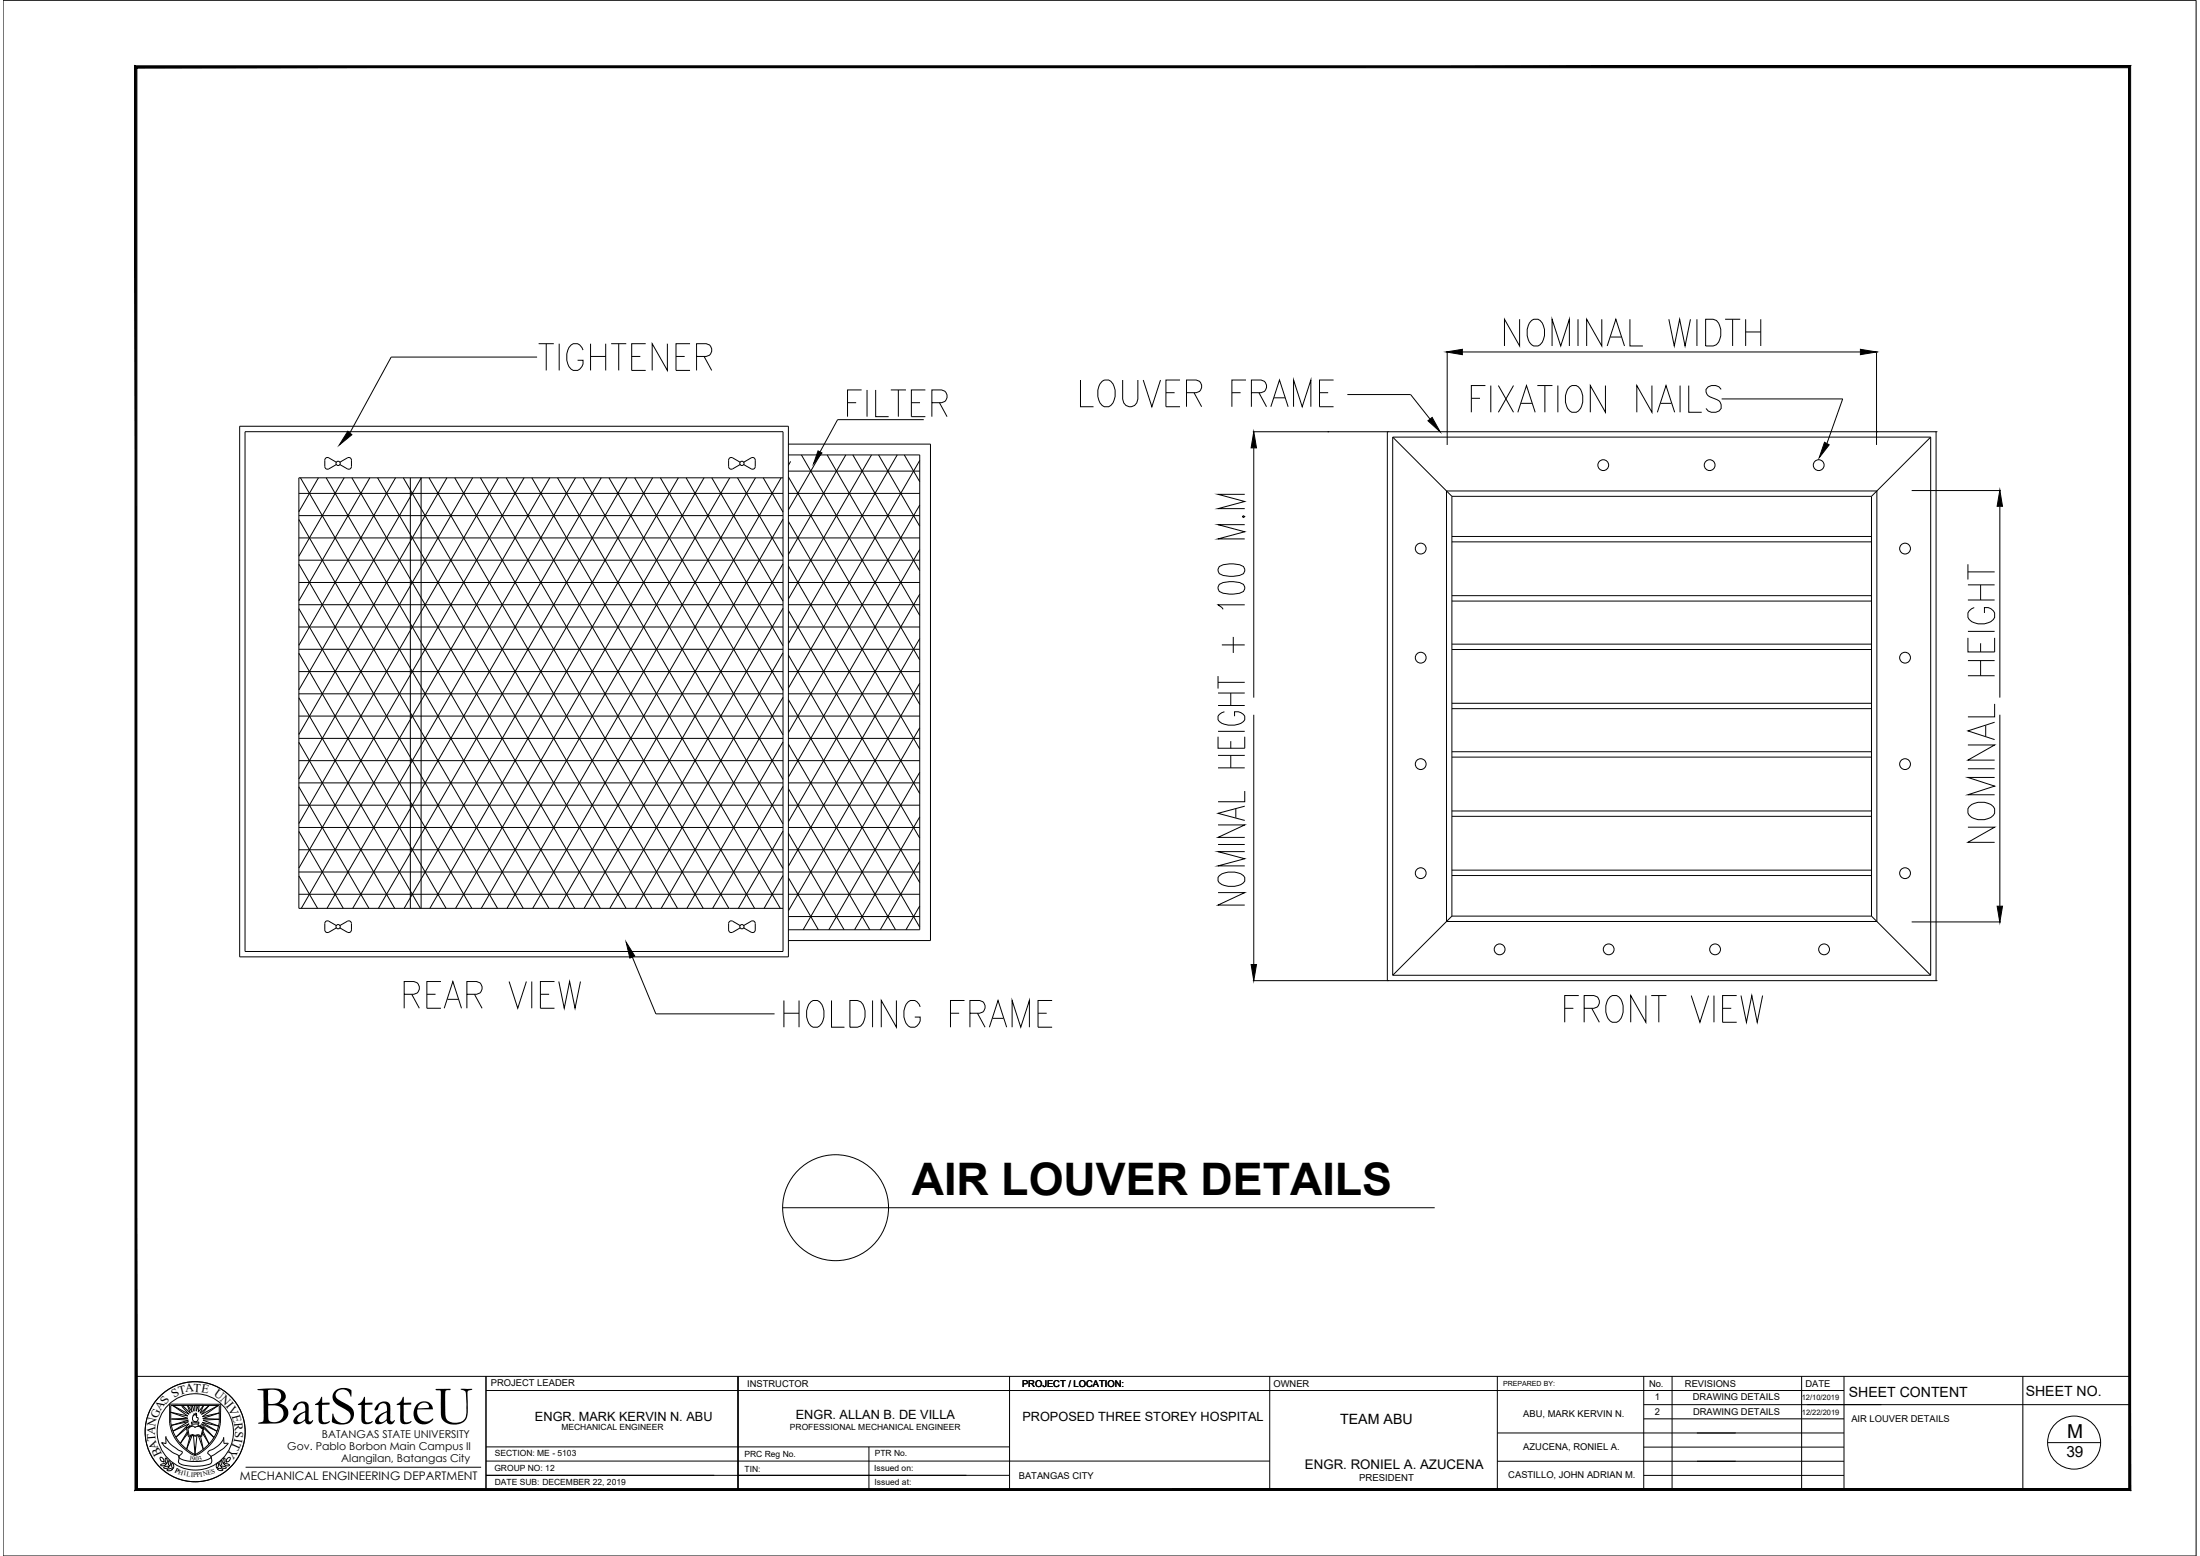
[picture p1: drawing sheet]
<svg xmlns="http://www.w3.org/2000/svg" width="420mm" height="297mm" viewBox="0 0 420 297" stroke-linecap="round" stroke-linejoin="round" font-family="sans-serif">
<!-- layer: .1 -->
<path d="M.6 .1h418.8" fill="none" stroke="#000" stroke-width=".19"/>
<!-- layer: 0 -->
<g fill="none" stroke="#000" stroke-width=".19">
<path d="M102.6 68.2h-27.9l-7.9 14.5M257.3 75.3h12.1l3.7 4.7M276.4 67.3v17.6M279.3 67.2h76M328.8 76.2h23.1l-3 8.5M358.4 67.2h.1M358.4 67.3v17.6M45.8 81.4h104.8v101.3h-104.8zM46.8 82.4h102.7v99.2h-102.7zM57.1 94.2h92.4M57.1 98.4h92.4M57.1 99.2l42.8 74.2"/>
<path d="M57.4 91.2l47.4 82.2M60.8 91.2l-3.7 6.5M62.3 91.2l47.4 82.2M64.2 88.2l-1.6-.9-.3 .1-.2 .3-.1 1.4 .3 .4h.5l1.4-.8M64.9 88.2l1.6-.9 .4 .1 .2 .3v1.4l-.2 .4h-.6l-1.4-.8M65.7 91.2l-8.6 15M67.2 91.2l47.5 82.2M70.6 91.2l-13.5 23.5M72.1 91.2l47.5 82.2M75.5 91.2l-18.4 32M77 91.2l47.5 82.2M78.4 91.2v82.2"/>
<path d="M80.4 91.2v82.2M80.5 91.2l-23.4 40.5M81.9 91.2l47.5 82.2M85.4 91.2l-28.3 49M86.8 91.2l47.5 82.2M90.3 91.2l-33.2 57.5M91.8 91.2l47.4 82.2M95.2 91.2l-38.1 66M96.7 91.2l47.4 82.2M100.1 91.2l-43 74.5M101.6 91.2l47.4 82.2M105 91.2l-47.5 82.2"/>
<path d="M106.5 91.2l43 74.6M109.9 91.2l-47.4 82.2M111.4 91.2l38.1 66.1M114.8 91.2l-47.4 82.2M116.3 91.2l33.2 57.6M119.7 91.2l-47.4 82.2M121.2 91.2l28.3 49.1M124.6 91.2l-47.4 82.2M126.1 91.2l23.4 40.6M129.6 91.2l-47.5 82.2M131 91.2l18.5 32.1M134.5 91.2l-47.5 82.2"/>
<path d="M135.9 91.2l13.6 23.6M139.4 91.2l-47.5 82.2M140.9 91.2l8.6 15.1M141.4 88.2l-1.6-.9-.4 .1-.2 .3-.1 1.4 .3 .4h.5l1.5-.8M142 88.2l1.6-.9 .4 .1 .2 .3v1.4l-.2 .4h-.5l-1.5-.8M144.3 91.2l-47.5 82.2M145.8 91.2l3.7 6.6M149.2 91.2l-47.5 82.2M149.5 91.2h-92.4v82.2h92.4M149.5 99.1l-42.9 74.3M150.6 89.9h25.1M150.6 94.2h25.1"/>
<path d="M150.6 98.4h25.1M150.6 99.5l25.1 43.5M150.6 91l25.1 43.5M150.6 84.8h27.1v94.8h-27.1M150.6 86.8h25.1v90.7h-25.1M151 88.1l-.4 .7M153.1 86.8l22.6 39.2M156.6 86.8l-6 10.5M158 86.8l17.7 30.7M161.5 86.8l-10.9 19M162.9 86.8l12.8 22.2M166.4 86.8l-15.8 27.5"/>
<path d="M167.8 86.8l7.9 13.7M171.4 86.8l-20.8 36M172.7 86.8l3 5.2M175.7 87.9l-25.1 43.4M175.7 96.4l-25.1 43.5M176.4 80.1h-16.4l-3.4 6.2M239.3 82.4h25.6M239.4 85.5v47.7M253.6 82.4h.1M265 82.4h.1M265 82.4h104.7M265 82.4v104.8"/>
<path d="M266 83.4h102.7M266 83.4v102.8M266 83.4l11.3 11.3M276.3 93.7h82.1v82.2h-82.1zM277.3 94.7h80.1M277.3 94.7v80.2M357.4 94.7v80.2M358.4 82.4h.1M365.1 93.6h17M368.7 83.4l-11.3 11.3M368.7 83.4v102.8M369.7 82.4h.1"/>
<path d="M369.7 82.4v104.8M381.9 96.7v36.5M57.1 102.7h92.4M57.1 106.9h92.4M57.1 111.2h92.4M57.1 115.4h92.4M57.1 119.7h92.4M57.1 116.2l33 57.2M57.1 107.7l37.9 65.7M149.5 107.6l-37.9 65.8M149.5 116.1l-33 57.3M150.6 102.7h25.1"/>
<path d="M150.6 106.9h25.1M150.6 111.2h25.1M150.6 115.4h25.1M150.6 119.7h25.1M150.6 116.6l25.1 43.4M150.6 108l25.1 43.5M175.7 104.9l-25.1 43.5M175.7 113.4l-25.1 43.5M277.3 103.4h80.1M277.3 114.7h80.1M277.3 113.7h80.1M277.3 102.4h80.1"/>
<path d="M57.1 123.9h92.4M57.1 128.2h92.4M57.1 132.4h92.4M57.1 136.7h92.4M57.1 133.2l23.2 40.2M57.1 124.7l28.1 48.7M149.5 124.6l-28.1 48.8M149.5 133.1l-23.2 40.3M150.6 123.9h25.1M150.6 128.2h25.1M150.6 132.4h25.1M150.6 136.7h25.1"/>
<path d="M150.6 133.6l25.1 43.4M150.6 125l25.1 43.5M175.7 121.9l-25.1 43.5M175.7 130.4l-25.1 43.5M175.7 138.9l-22.3 38.6M239.4 136.4v47.7M277.3 135.3h80.1M277.3 124h80.1M277.3 123h80.1M277.3 134.3h80.1M381.9 136.4v36.6M57.1 141h92.4"/>
<path d="M57.1 145.2h92.4M57.1 149.5h92.4M57.1 153.7h92.4M57.1 158h92.4M57.1 158.7l8.5 14.7M57.1 150.2l13.4 23.2M57.1 141.7l18.3 31.7M149.5 141.6l-18.3 31.8M149.5 150.1l-13.4 23.3M149.5 158.6l-8.5 14.8M150.6 141h25.1M150.6 145.2h25.1"/>
<path d="M150.6 149.5h25.1M150.6 153.7h25.1M150.6 158h25.1M150.6 159.1l10.6 18.4M150.6 150.6l15.5 26.9M150.6 142.1l20.4 35.4M175.7 147.4l-17.4 30.1M175.7 155.9l-12.5 21.6M277.3 144.5h80.1M277.3 155.8h80.1M277.3 143.5h80.1M277.3 154.8h80.1"/>
<path d="M57.1 162.2h92.4M57.1 166.5h92.4M57.1 170.7h92.4M57.1 167.2l3.6 6.2M62 176.3v1.2l.3 .5h.5l1.4-.9M62 176.3l.1-.3 .5-.2 1.6 .9M67.1 176.3v1.2l-.2 .5h-.6l-1.4-.9M67.1 176.3l-.1-.3-.5-.2-1.6 .9M139.1 176.3v1.2l.3 .5h.5l1.5-.9M139.1 176.3l.2-.3 .5-.2 1.6 .9M144.2 176.3v1.2l-.2 .5h-.5l-1.5-.9M144.2 176.3l-.1-.3-.5-.2-1.6 .9"/>
<path d="M149.5 167.1l-3.6 6.3M150.6 162.2h25.1M150.6 166.5h25.1M150.6 170.7h25.1M150.6 175h25.1M150.6 167.6l5.7 9.9M175.7 164.4l-7.6 13.1M175.7 172.9l-2.7 4.6M277.3 174.9h80.1M277.3 167.1h80.1M277.3 166.1h80.1M277.3 174.9l-11.3 11.3"/>
<path d="M357.4 174.9l11.3 11.3M365.1 176h17M120.8 182.7l4.5 10.8h22.6M239.3 187.2h25.6M265 187.2h.1M265 187.2h104.7M266 186.2h102.7M369.7 187.2h.1M149.5 230.6h124.5"/>
<circle cx="64.6" cy="88.5" r=".41"/>
<circle cx="141.7" cy="88.5" r=".41"/>
<circle cx="306.2" cy="88.8" r="1.03"/>
<circle cx="326.5" cy="88.8" r="1.03"/>
<circle cx="347.3" cy="88.8" r="1.03"/>
<circle cx="271.3" cy="104.7" r="1.03"/>
<circle cx="363.8" cy="104.7" r="1.03"/>
<circle cx="271.3" cy="125.6" r="1.03"/>
<circle cx="363.8" cy="125.6" r="1.03"/>
<circle cx="271.3" cy="145.9" r="1.03"/>
<circle cx="363.8" cy="145.9" r="1.03"/>
<circle cx="64.6" cy="176.9" r=".41"/>
<circle cx="141.7" cy="176.9" r=".41"/>
<circle cx="271.3" cy="166.7" r="1.03"/>
<circle cx="363.8" cy="166.7" r="1.03"/>
<circle cx="286.4" cy="181.2" r="1.03"/>
<circle cx="307.2" cy="181.2" r="1.03"/>
<circle cx="327.5" cy="181.2" r="1.03"/>
<circle cx="348.4" cy="181.2" r="1.03"/>
<circle cx="159.6" cy="230.5" r="10.1"/>
</g>
<path d="M276.2 67.2l3.1-.5v1zM355.3 66.7l3.1 .5-3.1 .5zM66.4 82.3l.8 .7-2.4 2zM156.2 86.1l.8 .4-1.6 2zM239.4 82.4l.6 3.1h-1.1zM272.7 80.3l.8-.6 1.5 2.7zM348.4 84.4l.9 .5-1.9 2.5zM381.9 93.6l.5 3.1h-1zM381.4 173h1l-.5 3.1zM119.6 179.9l1.6 2.6-.9 .4zM238.9 184.1h1.1l-.6 3.1z" fill="#000" stroke="#000" stroke-width=".19"/>
<!-- layer: template -->
<g fill="none" stroke="#000" stroke-width=".19">
<path d="M.6 .1v296.9h418.8v-296.9M26 262.7h380.7M31.2 279l.1 .1a.62 .62 0 0 0-.7-.8v.1a.74 .74 0 0 0 .7 .7M31.7 274.4v1.2l-.8-.2M31.7 279.5l-.3 .3a.44 .44 0 0 1-.7-.2h.1a.7 .7 0 0 1 .9 0M31.7 274.3v.2l.3 .4a6.2 6.2 0 0 0 2.4 2.1l.3 .1a.37 .37 0 0 1-.2 .6l-.2 .2a.41 .41 0 0 0-.1 .4 .41 .41 0 0 0 .4 .3 6.6 6.6 0 0 0 5.7-.4l-.1-.2-.2-.3a.48 .48 0 0 1-.3-.6 .48 .48 0 0 1 .6-.3 3.7 3.7 0 0 0 2.4-2.4l.1 1.1h.8a7.8 7.8 0 0 1-2.8 2.3l-.4 .2-.1 .3a.85 .85 0 0 1-.5 1.3 8.6 8.6 0 0 1-5.5-.2l-.2-.3 .1-.6a.81 .81 0 0 0-.8-1l-.7-.4a4.2 4.2 0 0 1-1.7-1.5l-.1-.2h.2M31.8 274.3h-.1M31.9 279.4h-.1a.81 .81 0 0 1-.2-1 .63 .63 0 0 1 .2 1M32.4 268.1h9.8l-.1 3.6a8 8 0 0 1-4.9 6.2 8.1 8.1 0 0 1-4.8-6.2zM32.5 279.9h-.1a.84 .84 0 0 1-.2-1 .49 .49 0 0 1 .3 .7l-.1 .3M35.8 273.4l-1.4 2.1 1.4-1.8M35.8 268.3l.6 1.5-1.5-1.5-.2 .2 1.4 1.5-3.1-1.7 2.9 2-3.4-.7 3.4 1.1-3.2 .2 3.3 .2-3.3 1 3.3-.7-3 1.8 3.1-1.4-2.5 2.6 2.7-2.3"/>
<path d="M35.9 272.7l.3-.1a.72 .72 0 0 1 1.1-.1 .85 .85 0 0 1 1.3 .2h.1l-.3 1.4-.4-.2-.8 .1-.4-.1-.6 .2zM35.9 268.3l.8 1.3-.2-1.2 .2-.1 .4 1.1v-1.1M36.6 271.4v.1a.32 .32 0 0 0 .1 .4 .32 .32 0 0 0 .4 0l.8-.1 .1-.3h-1.4M36.7 272.1v.1l-1.1 .3 .4 1.7a.36 .36 0 0 0 .3 .1 .36 .36 0 0 0 .3-.2l.7 .1a.77 .77 0 0 1 1 0h.2l.4-1.6-.4-.1-.4-.3h-.3M36.7 271.8v.4M36.7 274l-1.1 2.6 .7-2.3M37.1 277.7a8.1 8.1 0 0 0 4.8-6.1v-3.3h-9.3v3.3a8.1 8.1 0 0 0 4.8 6.1M37.1 276.2h.3M37.1 276.3h.3M37.2 271.4a.76 .76 0 0 1-.2-1.3l.1-.2 .3 .2v-.3l.2 .4a.32 .32 0 0 0 .2 .5l-.1 .5-.5 .2M37.3 276.6h-.1M37.4 276.5h-.2"/>
<path d="M37.5 268.3v1.1l.4-1.1M37.6 274.1l-.4 3.5-.2-3.5M37.8 271.8v.4M37.9 274.1l.9 2.6-.5-2.5M38 268.3l-.1 1.3 1-1.3-.7 1.5 1.7-1.5-1.4 1.7 3.2-1.7-3.1 2.1 3.3-.7-3.2 1.1 3.2 .1-3.1 .2 2.9 1.1-3.1-.7 2.8 1.7-2.9-1.4 2.4 2.6-2.7-2.4M38.8 273.3l1.1 2.3-1.2-2M41.4 279.3l.2-.1a.52 .52 0 0 1 .1 .8l-.2 .2a.37 .37 0 0 1-.3-.3 .37 .37 0 0 1 .2-.3zM42 279.8h.1a.7 .7 0 0 0 .1-1v.1a.92 .92 0 0 0-.1 1M42.2 280l.4-.1a.47 .47 0 0 1 .6 .3l-.7 .1zM42.6 279.4h.1a.7 .7 0 0 0 .1-1.1l-.2 .7 .1 .4M42.8 279.5l.4-.1a.46 .46 0 0 1 .6 .3l-.7 .1zM43.3 279l-.1 .1a.61 .61 0 0 1 .8-.8v.1a.73 .73 0 0 1-.8 .7"/>
<path d="M92.8 262.7v21.6M92.8 265.4h259.4M92.8 278.9h149.7M92.8 276.2h100M140.9 262.7v21.6M165.9 276.2v8.1M192.8 262.7v21.6M242.5 262.7v21.6M286 279h66.2M286 273.6h66.2M286 262.7v21.6M313.9 270.9h38.3"/>
<path d="M313.9 268.1h92.8M313.9 262.7v21.6M313.9 276.3h38.3M319.3 262.7v21.6M344.1 262.7v21.6M352.2 262.7v21.6M386.3 262.7v21.6M391.1 275.4h10.1M31.3 280.1a.76 .76 0 0 1 1 0 .58 .58 0 0 1-1 0zM32.9 280.5l-.3 .2a.45 .45 0 0 1-.7-.1l.1-.1a.72 .72 0 0 1 .9 0M33.1 280.3h-.1a.81 .81 0 0 1-.2-1 .63 .63 0 0 1 .3 1M41.5 280.4h.1a.85 .85 0 0 1 .9 .1l.1 .1a.63 .63 0 0 1-1.1-.2z"/>
<path d="M46.9 280.1h45M92.8 281.6h100M313.9 281.7h38.3"/>
<circle cx="37.3" cy="273.3" r="9.6"/>
<circle cx="37.3" cy="273.3" r="7.3"/>
<circle cx="396.1" cy="275.4" r="5.1"/>
</g>
<path d="M26.1 284.2l-.3 .3 380.7-.3zM25.8 284.5l380.7-.3 .4 .3zM406.5 12.9v271.3l.4 .3zM406.5 12.9l.4-.3v271.9zM26.1 12.9h380.4l.4-.3zM25.8 12.6h381.1l-380.8 .3zM25.8 12.6l.3 271.6v-271.3zM25.8 12.6l.3 271.6-.3 .3z" fill="#000" stroke="#000" stroke-width=".19"/>
<text font-size="10.6" x="49" y="271.8">BatStateU</text>
<g font-size="9.3">
<text x="101.6" y="72">TIGHTENER</text>
<text x="286.1" y="67.4">NOMINAL WIDTH</text>
<text x="205" y="79">LOUVER FRAME</text>
<text x="279.8" y="80.1">FIXATION NAILS</text>
<text x="297.7" y="196.5">FRONT VIEW</text>
</g>
<g font-size="8.8">
<text x="160.5" y="80.8">FILTER</text>
<text x="381.7" y="161.9" transform="rotate(-90 381.7 161.9)">NOMINAL HEIGHT</text>
<text x="238.5" y="173.9" transform="rotate(-90 238.5 173.9)">NOMINAL HEIGHT + 100 M.M</text>
<text x="75.8" y="193.7">REAR VIEW</text>
<text x="148.5" y="197.2">HOLDING FRAME</text>
</g>
<text font-size="8.6" x="174.1" y="228.2">AIR LOUVER DETAILS</text>
<text font-size="3.7" x="394.8" y="274.6">M</text>
<text font-size="2.9" x="394.6" y="278.2">39</text>
<g font-size="2.7">
<text x="353.1" y="266.7">SHEET CONTENT</text>
<text x="386.9" y="266.4">SHEET NO.</text>
<text x="255.9" y="271.9">TEAM ABU</text>
</g>
<text font-size="2.5" x="249.2" y="280.5">ENGR. RONIEL A. AZUCENA</text>
<g font-size="2.4">
<text x="102.2" y="271.2">ENGR. MARK KERVIN N. ABU</text>
<text x="152" y="270.9">ENGR. ALLAN B. DE VILLA</text>
<text x="195.3" y="271.3">PROPOSED THREE STOREY HOSPITAL</text>
</g>
<g font-size="2.3">
<text x="30.6" y="269.4" transform="rotate(-56 30.6 269.4)">AS</text>
<text x="33.3" y="266.8" transform="rotate(-33 33.3 266.8)">S</text>
<text x="34.3" y="266.2" transform="rotate(-15 34.3 266.2)">T</text>
<text x="35.4" y="265.8" transform="rotate(-6 35.4 265.8)">A</text>
<text x="36.9" y="265.7" transform="rotate(3 36.9 265.7)">T</text>
<text x="38.4" y="265.8" transform="rotate(11 38.4 265.8)">E</text>
<text x="40.7" y="266.4" transform="rotate(36 40.7 266.4)">U</text>
<text x="41.9" y="267.3" transform="rotate(46 41.9 267.3)">N</text>
<text x="43.1" y="268.5" transform="rotate(51 43.1 268.5)">I</text>
<text x="43.5" y="269" transform="rotate(62 43.5 269)">V</text>
<text x="29.6" y="274" transform="rotate(-85 29.6 274)">A</text>
<text x="29.7" y="272.3" transform="rotate(-78 29.7 272.3)">N</text>
<text x="29.8" y="275.1" transform="rotate(-94 29.8 275.1)">T</text>
<text x="30.1" y="270.9" transform="rotate(-66 30.1 270.9)">G</text>
<text x="44.3" y="270.3" transform="rotate(75 44.3 270.3)">E</text>
<text x="44.7" y="275.2" transform="rotate(114 44.7 275.2)">T</text>
<text x="44.7" y="271.7" transform="rotate(84 44.7 271.7)">R</text>
<text x="44.8" y="274.5" transform="rotate(100 44.8 274.5)">I</text>
<text x="44.9" y="273.2" transform="rotate(94 44.9 273.2)">S</text>
<text x="30.3" y="276.5" transform="rotate(-110 30.3 276.5)">A</text>
<text x="31" y="277.7" transform="rotate(-115 31 277.7)">B</text>
<text x="44.1" y="276.5" transform="rotate(122 44.1 276.5)">Y</text>
<text x="45.8" y="282.6">MECHANICAL ENGINEERING DEPARTMENT</text>
</g>
<g font-size="2.1">
<text x="61.5" y="274.5">BATANGAS STATE UNIVERSITY</text>
<text x="54.9" y="276.8">Gov. Pablo Borbon Main Campus II</text>
<text x="65.2" y="279.1">Alangilan, Batangas City</text>
</g>
<g font-size="1.8">
<text x="93.8" y="264.6">PROJECT LEADER</text>
<text x="142.7" y="264.7">INSTRUCTOR</text>
<text x="195.2" y="264.7">PROJECT / LOCATION:</text>
<text x="243.2" y="264.7">OWNER</text>
<text x="314.9" y="264.7">No.</text>
<text x="316" y="267.3">1</text>
<text x="321.8" y="264.7">REVISIONS</text>
<text x="323.3" y="267.4">DRAWING DETAILS</text>
<text x="344.8" y="264.7">DATE</text>
<text x="290.9" y="270.5">ABU, MARK KERVIN N.</text>
<text x="316.1" y="270.1">2</text>
<text x="323.3" y="270.1">DRAWING DETAILS</text>
<text x="353.6" y="271.4">AIR LOUVER DETAILS</text>
<text x="290.9" y="276.8">AZUCENA, RONIEL A.</text>
<text x="194.6" y="282.4">BATANGAS CITY</text>
<text x="259.6" y="282.8">PRESIDENT</text>
<text x="288.1" y="282.1">CASTILLO, JOHN ADRIAN M.</text>
</g>
<g font-size="1.6">
<text x="107.2" y="273">MECHANICAL ENGINEER</text>
<text x="150.9" y="273">PROFESSIONAL MECHANICAL ENGINEER</text>
<text x="94.4" y="280.8">GROUP NO: 12</text>
<text x="94.5" y="278">SECTION: ME - 5103</text>
<text x="142.2" y="278.1">PRC Reg No.</text>
<text x="142.2" y="280.9">TIN:</text>
<text x="167" y="280.8">Issued on:</text>
<text x="167" y="278">PTR No.</text>
<text x="94.5" y="283.6">DATE SUB: DECEMBER 22, 2019</text>
<text x="167" y="283.6">Issued at:</text>
</g>
<g font-size="1.4">
<text x="344.1" y="267.3">12/10/2019</text>
<text x="344.1" y="270.1">12/22/2019</text>
</g>
<g font-size="1.3">
<text x="287.1" y="264.6">PREPARED BY:</text>
<text x="33.3" y="280.9" transform="rotate(27 33.3 280.9)">P</text>
<text x="34" y="281.3" transform="rotate(17 34 281.3)">H</text>
<text x="35" y="281.6" transform="rotate(8 35 281.6)">I</text>
<text x="35.6" y="281.7" transform="rotate(10 35.6 281.7)">L</text>
<text x="36.1" y="278.7" transform="rotate(9 36.1 278.7)">1</text>
<text x="36.4" y="281.9" transform="rotate(3 36.4 281.9)">I</text>
<text x="36.7" y="278.8">90</text>
<text x="36.9" y="281.9">P</text>
<text x="37.6" y="281.9" transform="rotate(-8 37.6 281.9)">PI</text>
<text x="38" y="278.8" transform="rotate(-14 38 278.8)">3</text>
<text x="38.8" y="281.9" transform="rotate(-13 38.8 281.9)">N</text>
<text x="39.8" y="281.6" transform="rotate(-14 39.8 281.6)">E</text>
<text x="40.5" y="281.4" transform="rotate(-15 40.5 281.4)">S</text>
</g>
</svg>
